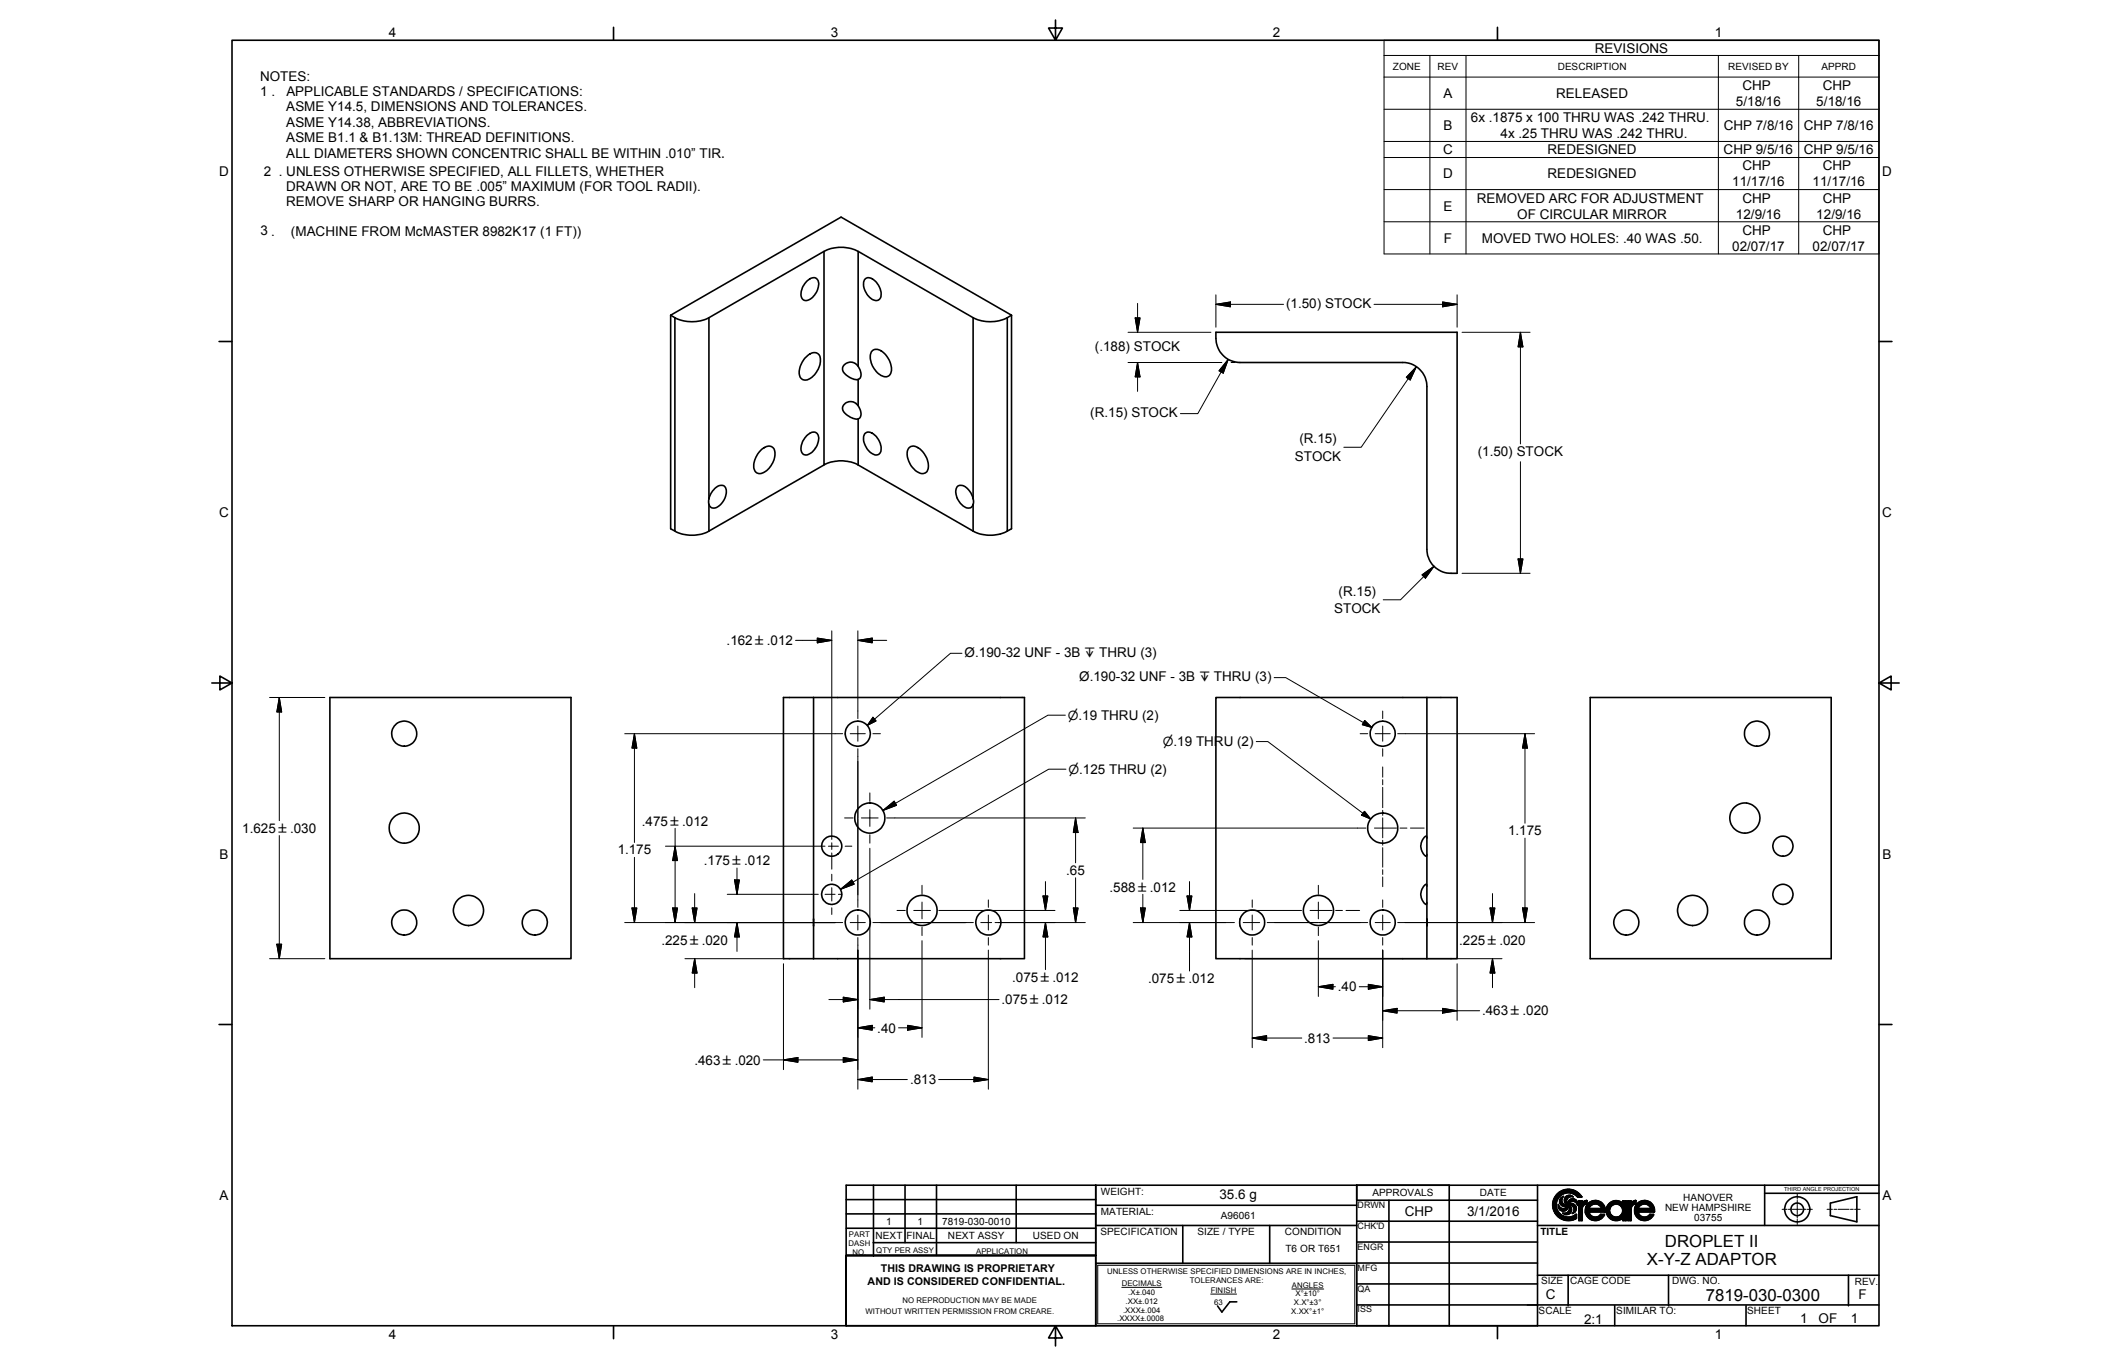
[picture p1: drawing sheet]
<svg xmlns="http://www.w3.org/2000/svg" width="432mm" height="279mm" viewBox="0 0 432 279" stroke-linecap="round" stroke-linejoin="round" font-family="sans-serif">
<g fill="none" stroke="#000" stroke-width=".33">
<path d="M47.5 8.2h336.8v263h-336.8zM125.5 5.6v2.6M215.9 4.1v4.1l-1.4-2.5h2.8l-1.4 2.5M306.3 5.6v2.6M165 57.6a1.5 1.5 0 0 1 2.2-.5 3.1 3.1 0 0 1-1 3.7 1.42 1.42 0 0 1-2.1 .3 3.2 3.2 0 0 1 .9-3.5zM168.6 51.4l-23.6 13.6M175.5 51.4l23.6 13.6M176.9 57.1a1.46 1.46 0 0 1 2.2 .5 3.3 3.3 0 0 1 .9 3.5 1.5 1.5 0 0 1-2.3-.5 3 3 0 0 1-.8-3.5zM44.8 69.8h2.7M137.2 64.5l.8 .5M137.2 64.5v43.7l.8 .4M145 65a7.8 7.8 0 0 1-7 0v43.6a7.6 7.6 0 0 0 7 0"/>
<path d="M145 65v37M164.7 73.2a2.22 2.22 0 0 1 2.5-.9 2.49 2.49 0 0 1 .2 3.2 3.1 3.1 0 0 1-3.1 2.2 2.06 2.06 0 0 1-.6-2.7zM172.6 74.7a1.94 1.94 0 0 1 3.3 .9 1.29 1.29 0 0 1-.6 2.1 3.6 3.6 0 0 1-3-2.1l.1-.5zM175.5 74.9v-23.5a7.8 7.8 0 0 0-6.9 0v43.7a7.6 7.6 0 0 1 6.9 0M175.5 77.6v5.4M178.5 71.7a2.02 2.02 0 0 1 2.6 .8 4 4 0 0 1 1 4 1.35 1.35 0 0 1-2.2 .1 4.3 4.3 0 0 1-1.7-4.6zM199.1 65a7.8 7.8 0 0 0 6.9 0M199.1 65v37M206 65v43.6a7.6 7.6 0 0 1-6.9 0M206.9 64.5l-34.9-20.1-34.8 20.1M206.9 64.5l-.9 .5M206.9 64.5v43.7l-.9 .4"/>
<path d="M248.7 68h49.3v49.3a5.5 5.5 0 0 1-5-1.8 5.5 5.5 0 0 1-1.1-3.1v-33.3a4.9 4.9 0 0 0-5-5h-33.3a5 5 0 0 1-4.9-4.9zM384.3 69.8h2.7M155.9 91.9a1.68 1.68 0 0 1 2.3-.2 4 4 0 0 1-1.8 4.9 1.38 1.38 0 0 1-1.7 0 1.38 1.38 0 0 1-.5-1.6 5.2 5.2 0 0 1 1.7-3.1zM165 89.1a1.49 1.49 0 0 1 2.2-.4 3.2 3.2 0 0 1-1 3.7 1.38 1.38 0 0 1-2.1 .3 3.2 3.2 0 0 1 .9-3.6zM168.6 95.1l-23.6 13.5M172.6 82.8a1.91 1.91 0 0 1 2-.6 1.91 1.91 0 0 1 1.3 1.5 1.28 1.28 0 0 1-.6 2 3.6 3.6 0 0 1-3-2l.1-.5zM175.5 85.7v9.4M175.5 95.1l23.6 13.5M176.9 88.7a1.49 1.49 0 0 1 2.2 .4 3.3 3.3 0 0 1 .9 3.6 1.24 1.24 0 0 1-1.9-.1 3.3 3.3 0 0 1-1.2-3.9zM185.9 91.7a1.73 1.73 0 0 1 2.5 .4 3.9 3.9 0 0 1 1.2 4.4 1.72 1.72 0 0 1-2.6-.5 4.1 4.1 0 0 1-1.2-4.2zM145 102v1.2M145 102a3.6 3.6 0 0 1 2.5-2.7 1.28 1.28 0 0 1 1 1.9 3.4 3.4 0 0 1-2.5 2.7l-.5-.1-.5-.6"/>
<path d="M145 103.2v5.4M199.1 102v1.2M199.1 103.2v5.4M199.1 102a3.4 3.4 0 0 0-2.5-2.7 1.29 1.29 0 0 0-1 1.9 3.4 3.4 0 0 0 2.5 2.7l.5-.1 .5-.6M43.3 139.7h4.2l-2.5-1.4v2.8l2.5-1.4M384.3 139.7l2.5 1.4v-2.8l-2.5 1.4h4.2M67.5 142.7h49.3v53.4h-49.3zM166.4 142.7h-6.1v53.4h6.1M166.4 142.7v45.3M166.4 142.7h43.1l.1 53.4h-43.2M291.9 142.7h6.1v53.4h-6.1M291.9 142.7h-43.2v53.4h43.2"/>
<path d="M291.9 142.7v45.3M325.3 142.7h49.3v53.4h-49.3zM291.9 171.4a.28 .28 0 0 0-.2-.4 .28 .28 0 0 0-.3 .2 2.51 2.51 0 0 0 .4 3.9l.1-.4M166.4 188v1.4M166.4 189.4v6.7M291.9 181.3a.28 .28 0 0 0-.2-.4 .28 .28 0 0 0-.3 .2 2.53 2.53 0 0 0 .3 3.9l.2-.4M291.9 188v1.4zM291.9 189.4v6.7M44.8 209.5h2.7M384.3 209.5h2.7M173.1 256.8v14.4v-14.4M173.1 248.3h51"/>
<path d="M173.1 251.2h51M173.1 256.8h51h-51M173.1 245.4h51M173.1 256.8h51M178.6 254.2h45.5M178.7 242.4v14.6M185.1 242.4v11.8M191.6 242.4v14.4M207.9 242.4v11.8M224.1 242.4v28.8h-51M224.1 250.7h53.4M224.1 246.5h53.4"/>
<path d="M224.1 258.4h53.4M241.9 250.7v7.7M259.7 250.7v7.7M277.5 242.4v28.8h37v-28.8M277.5 245.5h37M277.5 258.3h37M277.5 254h37M277.5 249.8h37M284.1 245.5v25.7M296.4 242.4v28.8M314.5 250.7h69.8M318.4 244.3a3.1 3.1 0 0 1 5.1 .6h-.8a2.51 2.51 0 0 0-3.5-.3 2.51 2.51 0 0 0-.3 3.5 2.51 2.51 0 0 0 3.6 .3v.8a3.2 3.2 0 0 1-4.2-.7 3.2 3.2 0 0 1 .1-4.2z"/>
<path d="M320.8 246.6h.1M320.9 246.5a1.05 1.05 0 0 1 .4 1.5 1.05 1.05 0 0 1-1.6 .1 .98 .98 0 0 0 1.1-.3 .98 .98 0 0 0 0-1.2M320.9 246.5h.1M320.9 246.5a.97 .97 0 0 1 1 .6 .97 .97 0 0 1-.3 1.1 1.03 1.03 0 0 0 .8-1.4 1.03 1.03 0 0 0-1.6-.5 .98 .98 0 0 1 1-.6 .98 .98 0 0 1 .9 .8 1.04 1.04 0 0 0-.9-1.3 1.04 1.04 0 0 0-1.1 1.1 .95 .95 0 0 1-.1-1.2 .95 .95 0 0 1 1.2-.3 1.05 1.05 0 0 0-1.6 .1 1.05 1.05 0 0 0 .3 1.6 .99 .99 0 0 1-1-.6 .99 .99 0 0 1 .3-1.2 1.05 1.05 0 0 0-.7 1.4 1.05 1.05 0 0 0 1.5 .5 .98 .98 0 0 1-1 .6 .98 .98 0 0 1-.9-.8 1.04 1.04 0 0 0 .9 1.3 1.04 1.04 0 0 0 1.2-1.1M323.6 247.1v2.5l-.6 .1-.1-4 .7-.1 .1 .3 .9-.4v.7a1.01 1.01 0 0 0-1 1.1M324.8 246.2a2.01 2.01 0 0 1 2.4-.5 2.01 2.01 0 0 1 1.1 2.2h-3.2a1.04 1.04 0 0 0 1.2 1 1.4 1.4 0 0 0 1.1-.5h.7a2.02 2.02 0 0 1-3 .9 2.02 2.02 0 0 1-.3-3.1zM325.3 246.7a1.3 1.3 0 0 1 1.2-.4 1.3 1.3 0 0 1 1.1 .9h-2.5zM332.6 249.6h.1M332.6 249.6v.1M332.6 249.6v-3.9l-.6-.1-.1 .4a2.08 2.08 0 0 0-3.3 1 2.08 2.08 0 0 0 2.2 2.7l1.1-.5 .1 .5 .6-.1M333.7 247.1v2.5l-.7 .1v-4l.6-.1 .1 .4 .9-.5v.7a1.04 1.04 0 0 0-.9 1.1M334.9 246.2a2.01 2.01 0 0 1 2.4-.5 2.01 2.01 0 0 1 1 2.2h-3.1a1.04 1.04 0 0 0 1.1 1l.7-.1 .5-.4h.7a2.02 2.02 0 0 1-3 .9 2.02 2.02 0 0 1-.3-3.1z"/>
<path d="M335.3 246.7a1.3 1.3 0 0 1 1.3-.4 1.3 1.3 0 0 1 1 .9h-2.4zM361 244.1h23.3M361 242.4v8.3M374.4 246.1l5.4-1.3v5.1l-5.4-1.3zM384.3 242.4h-211.2v14.4M125.5 271.2v2.6M215.9 271.2l1.4 2.5h-2.8l1.4-2.5v4.1M253 266.3h-1.4l-1.7 2.1-.9-1.3M277.5 266.9h106.8M277.5 262.6h37M306.3 271.2v2.6M314.5 260.8h69.8"/>
<path d="M320.8 260.8v6.3M330.3 267.1v4.1M341.3 260.8v6.3M357.1 267.1v4.1M378.1 260.8v6.3"/>
<circle cx="82.7" cy="150.1" r="2.56"/>
<circle cx="175.5" cy="150.1" r="2.57"/>
<circle cx="282.8" cy="150" r="2.56"/>
<circle cx="359.4" cy="150.1" r="2.56"/>
<circle cx="82.7" cy="169.4" r="3.1"/>
<circle cx="170.1" cy="173.1" r="2.06"/>
<circle cx="177.9" cy="167.3" r="3.1"/>
<circle cx="282.8" cy="169.4" r="3.1"/>
<circle cx="356.9" cy="167.3" r="3.1"/>
<circle cx="364.7" cy="173.1" r="2.06"/>
<circle cx="82.7" cy="188.7" r="2.57"/>
<circle cx="95.8" cy="186.2" r="3.1"/>
<circle cx="109.4" cy="188.7" r="2.57"/>
<circle cx="170.1" cy="182.9" r="2.06"/>
<circle cx="175.5" cy="188.7" r="2.56"/>
<circle cx="188.6" cy="186.2" r="3.1"/>
<circle cx="202.2" cy="188.7" r="2.55"/>
<circle cx="256.1" cy="188.7" r="2.57"/>
<circle cx="269.7" cy="186.2" r="3.1"/>
<circle cx="282.8" cy="188.7" r="2.55"/>
<circle cx="332.7" cy="188.7" r="2.56"/>
<circle cx="346.2" cy="186.2" r="3.1"/>
<circle cx="359.4" cy="188.7" r="2.57"/>
<circle cx="364.7" cy="182.9" r="2.06"/>
<circle cx="330.6" cy="247.6" r="1.34"/>
<circle cx="367.6" cy="247.4" r="2.56"/>
<circle cx="367.6" cy="247.3" r="1.28"/>
</g>
<g fill="#000" stroke="#000" stroke-width=".2">
<path d="M232.2 65h1l-.5 3zM232.7 74.1l.5 3h-1zM251.2 73.5l-1 2.8-.9-.5zM248.7 62.3l3-.5v1zM289.7 75l-1.2 2.7-.8-.5zM295.1 61.8l2.9 .5-2.9 .5zM311 68l.5 3h-1zM290.9 117.6l2.4-1.8-1.7 2.5zM310.5 114.3h1l-.5 3zM167.2 130.5l2.9 .5-2.9 .5zM175.5 131l2.9-.5v1zM57.1 142.7l.5 2.9h-1z"/>
<path d="M129.8 150.1l.5 2.9h-1zM178.6 146.7l.6 .8-1.8 .9zM279.1 147.4l1.5 1.4-1.9-.6zM311.9 150.1l.5 2.9h-1zM138.1 173.1l.5 2.9h-1zM150.2 180h1l-.5 2.9zM180.6 165.8l2.3-1.9 .5 .8zM220 167.3l.5 3h-1zM233.8 169.4l.5 2.9h-1zM279.1 165.9l1.3 1.6-1.9-.8zM56.6 193.1h1l-.5 3zM129.3 185.7h1l-.5 3z"/>
<path d="M137.6 185.7h1l-.5 3zM141.6 185.7h1l-.5 3zM142.1 196.1l.5 2.9h-1zM150.7 188.7l.5 2.9h-1zM171.9 181.9l2.3-1.9 .5 .8zM213.3 183.3h1l-.5 2.9zM213.8 188.7l.5 2.9h-1zM219.5 185.7h1l-.5 3zM233.3 185.7h1l-.5 3zM242.8 183.3h1l-.5 2.9zM243.3 188.7l.5 2.9h-1zM304.8 185.7h1l-.5 3z"/>
<path d="M305.3 196.1l.5 2.9h-1zM311.4 185.7h1l-.5 3zM160.3 216.8l2.9-.5v1zM172.5 216.3l3 .5-3 .5zM172.5 204l3 .4-3 .5zM175.5 210.2l2.9-.5v1zM177.9 204.4l3-.4v.9zM185.7 209.7l2.9 .5-2.9 .5zM256.1 212.3l3-.5v1zM269.7 201.8l2.9-.5v1zM279.9 201.3l2.9 .5-2.9 .5zM279.9 211.8l2.9 .5-2.9 .5z"/>
<path d="M282.8 206.7l3-.5v1zM295.1 206.2l2.9 .5-2.9 .5zM175.5 220.8l2.9-.5v1zM199.2 220.3l3 .5-3 .5zM317.6 246.2l.7 .3h-.7zM317.6 246.2h.7v.3zM317.6 245.9l.7 .3h-.7zM317.6 246.9l.7-.4v.3zM317.6 246.5h.7l-.7 .4zM317.6 245.9l.8 .1-.1 .2zM317.7 245.5l.7 .5-.8-.1zM317.7 247.2l.6-.4 .1 .3z"/>
<path d="M317.6 246.9l.7-.1-.6 .4zM317.7 245.5l.7 .2v.3zM317.9 245.2l.5 .5-.7-.2zM317.8 247.5l.6-.4 .1 .3zM317.7 247.2l.7-.1-.6 .4zM317.9 245.2l.7 .2-.2 .3zM318 244.9l.6 .5-.7-.2zM317.9 247.8l.6-.4 .1 .2zM317.8 247.5l.7-.1-.6 .4zM318 244.9l.7 .2-.1 .3zM318.2 244.6l.5 .5-.7-.2zM318.1 248.1l.5-.5 .2 .3z"/>
<path d="M317.9 247.8l.7-.2-.5 .5zM318.2 244.6l.7 .3-.2 .2zM318.4 244.4l.5 .5-.7-.3zM318.2 248.4l.6-.5 .1 .2zM318.1 248.1l.7-.2-.6 .5zM318.4 244.4l.7 .3-.2 .2zM318.6 244.1l.5 .6-.7-.3zM318.9 248.1l.3 .2-.7 .3zM318.2 248.4l.7-.3-.4 .5zM318.6 244.1l.3-.2 .2 .8zM318.5 248.6l.7-.3-.5 .6zM318.9 246.7l.1 .1h-.3z"/>
<path d="M318.7 246.7h.2l-.2 .1zM318.8 246.5l.1 .2h-.2zM318.7 246.5v.2zM318.7 246.4l.1 .1zM318.8 247l.2-.2 .1 .1zM318.7 246.8h.3l-.2 .2zM318.8 247l.3-.1-.3 .2zM318.9 243.9l.4 .6-.2 .2zM318.9 243.9l.2-.2 .2 .8zM319.1 246.9l.1 .1-.3 .2zM318.8 247.1l.3-.2-.2 .3zM319.2 248.3l.2 .2-.4 .6z"/>
<path d="M319.2 248.3l-.2 .8-.3-.2zM319.2 247l.1 .1-.3 .3zM318.9 247.2l.3-.2-.2 .4zM319.1 245.4l.3 .2h-.4zM319.1 245.3l.3 .1h-.3zM319 247.4l.3-.3-.2 .4zM319.1 243.7l.4 .6-.2 .2zM319.1 243.7l.3-.1 .1 .7zM319.1 245.3h.4l-.1 .1zM319.2 245.2l.3 .1h-.4zM319.3 247.1l.1 .1-.2 .3zM319.3 247.1l-.1 .4z"/>
<path d="M319.3 245l.2 .3-.3-.1zM319.4 248.5l.2 .1-.3 .7zM319.4 248.5l-.1 .8-.3-.2zM319.3 245l.2 .1v.2zM319.3 245l.1-.1 .1 .2zM319.4 247.2h.2l-.2 .4zM319.4 247.2v.4l-.2-.1zM319.4 244.9l.2 .1-.1 .1zM319.4 244.9l.2 .1zM319.4 243.6l.4 .6-.3 .1zM319.4 243.6l.3-.2 .1 .8zM319 245.6h.4l-.4 .1z"/>
<path d="M319 245.7l.4-.1v.1zM319 245.7h.4l-.4 .2zM319 245.9l.4-.2 .1 .2zM319.1 245.4h.3v.2zM319.6 247.2l-.1 .5-.1-.1zM319 245.9h.5l-.5 .1zM319 246l.5-.1-.4 .2zM319.1 246.1l.4-.2 .1 .1zM319.5 244.9l.2-.1-.1 .2zM319.5 244.9l.2-.1zM319.6 248.6l.3 .2-.3 .6zM319.6 248.6v.8l-.3-.1z"/>
<path d="M319.1 246.1l.5-.1-.4 .3zM319.2 246.3l.4-.3-.3 .4zM319.6 246l.1 .1-.4 .3zM319.6 247.2h.1l-.1 .5zM319.6 247.2v.5h-.1zM319.3 246.4l.4-.3-.3 .4zM319.7 246.1l.1 .1-.4 .3zM319.7 244.8l.1-.1zM319.7 243.4l.4 .7-.3 .1zM319.7 243.4l.4-.1v.8zM319.4 246.5l.4-.3-.3 .4zM319.8 246.2l-.2 .5-.1-.1z"/>
<path d="M319.8 246.2l.1 .1-.3 .4zM319.7 248.1l.1 .1zM319.7 247.2l.1 .5h-.2zM319.9 248.8l.3 .1-.3 .6zM319.9 248.8v.7l-.3-.1zM319.9 246.3l-.1 .4h-.2zM319.9 246.3l.1 .1-.2 .3zM319.8 248.2h.2l-.1 .1zM319.8 248.2l.1 .1zM319.7 247.2h.2v.5zM319.7 247.2l.2 .5h-.1zM320 246.4l-.1 .3h-.1z"/>
<path d="M320 246.4h.1l-.2 .3zM320 245.6l.4-.1v.1zM320 245.4l.4 .1-.4 .1zM320 245.3l.4 .2-.4-.1zM320 245.7l.4-.1v.2zM320 245.6h.4l-.4 .1zM320 245.3l.5 .1-.1 .1zM320 245.2l.5 .2-.5-.1zM320 245.2h.5v.2zM320.1 245l.4 .2h-.5zM320.1 243.3l.2 .7-.2 .1zM320.1 243.3h.3l-.1 .7z"/>
<path d="M320 248.2h.1v.2zM320 248.2l.1 .2-.2-.1zM319.9 247.2h.1l.1 .4zM319.9 247.2l.2 .4-.2 .1zM320.1 245.9l.3-.1v.1zM320 245.7l.4 .1-.3 .1zM320.1 246.4l-.1 .4-.1-.1zM320.1 246.4l.1 .3-.2 .1zM320.1 246.4l.2 .1-.1 .2zM320.1 245.9h.3l-.3 .1zM320.2 244.9l.3 .3-.4-.2zM320.2 248.9h.2l-.2 .7z"/>
<path d="M320.2 248.9v.7l-.3-.1zM320.2 244.9l.4 .2-.1 .1zM320.3 244.8l.3 .3-.4-.2zM320.1 248.2l.2-.1-.1 .3zM320.1 248.2l.1 .2h-.1zM320 247.2l.2 .4-.1 .1zM320.4 245.9l.1 .2h-.3zM320.1 246l.3-.1-.2 .2zM320.3 246.5v.2h-.1zM320.3 246.5h.1l-.1 .2zM320.3 244.8l.1-.1 .2 .4zM320.3 246.3l.2-.2v.1z"/>
<path d="M320.2 246.1h.3l-.2 .2zM320.3 248.1v.3h-.1zM320 247.2l.2-.1 .1 .4zM320 247.2l.3 .3-.1 .1zM320.4 243.3l.2 .7h-.3zM320.4 243.3l.3-.1-.1 .8zM320.4 246.5l.1 .2h-.2zM320.4 246.5h.1v.2zM320.4 244.7l.3 .3-.1 .1zM320.4 244.7l.1-.1 .2 .4zM320.5 246.2l.1 .1-.2 .1zM320.3 246.3l.2-.1-.1 .2z"/>
<path d="M320.2 247.1l.1-.1 .1 .4zM320.2 247.1l.2 .3-.1 .1zM320.3 248.1h.2v.3zM320.3 248.1l.2 .3h-.2zM320.4 248.9h.4l-.3 .8zM320.4 248.9l.1 .8-.3-.1zM320.5 244.6l.3 .3-.1 .1zM320.5 244.6h.2l.1 .3zM320.5 246.5v.2zM320.5 246.5h.4l-.3 .1zM320.5 246.5h.4zM320.5 246.4l.3-.1z"/>
<path d="M320.6 246.3h.2l-.3 .1zM320.4 246.4l.2-.1zM320.5 246.4l.4 .1zM320.6 246.6l.2 .2-.2-.1zM320.3 247h.1l.2 .3zM320.3 247l.3 .3-.2 .1zM320.6 246.6l.3-.1zM320.6 246.6l.2 .2zM320.6 246.6h.2zM320.5 248.1l.1-.1 .1 .4zM320.5 248.1l.2 .3h-.2zM320.4 247l.3 .2-.1 .1z"/>
<path d="M320.7 244.6l.1-.1v.4zM320.7 246.3h.1zM320.7 246l.2 .2-.2-.1zM320.5 246.9l.2 .2-.3-.1zM320.4 247l.3 .1v.1zM320.7 246h.3l-.1 .2zM320.7 245.9l.3 .1h-.3zM320.7 243.2l.2 .8h-.3zM320.7 243.2h.4l-.2 .8zM320.7 245.9l.3 .1zM320.8 245.7l.2 .3-.3-.1zM320.6 246.7l.2 .2h-.3z"/>
<path d="M320.5 246.9h.3l-.1 .2zM320.6 248l.2 .4h-.1zM320.6 246.7l.2 .1v.1zM320.8 244.5l.2 .3-.2 .1zM320.8 244.5h.2v.3zM320.7 246.1l.1 .2zM320.9 245.6l.1 .4-.2-.3zM320.6 246.3h.2zM320.8 248.9h.2l-.2 .8zM320.8 248.9v.8h-.3zM320.7 246.1l.2 .1-.1 .1zM320.9 245.6l.3 .3-.2 .1z"/>
<path d="M321 245.5l.2 .4-.3-.3zM320.9 246.5l.1 .1h-.2zM320.8 246.3h.2l-.1 .2zM320.5 246.4l.3-.1 .1 .2zM320.7 247.9l.2 .4-.3-.3zM320.6 248l.3 .3-.1 .1zM321 244.5l.1 .3h-.1zM321 244.5h.1v.3zM321 246.3l.1-.1-.1 .2zM321 245.5l.3 .3-.1 .1zM321 245.5l.1-.1 .2 .4zM320.8 246.6h.2l-.1 .1z"/>
<path d="M321 246.6l.1 .1h-.2zM321 246.3v.1l-.1 .1zM321.1 243.2l.1 .8h-.3zM321.1 243.2l.3 .1-.2 .7zM320.8 247.8l.3 .4-.4-.3zM320.7 247.9l.4 .3-.2 .1zM321.1 244.5h.1l-.1 .3zM321.1 246.2l.1 .3-.2-.1zM321.1 246.2h.2l-.1 .3zM321.1 245.4l.3 .3-.1 .1zM321.1 245.4l.1-.1 .2 .4zM320.9 246.7h.2l-.1 .2z"/>
<path d="M321.1 246.7l.1 .1-.2 .1zM320.8 247.8l.4 .3-.1 .1zM321 248.9h.3l-.1 .7zM321 248.9l.2 .7-.4 .1zM321 246.9l.2-.1-.2 .2zM321.2 246.8l.1 .1-.3 .1zM321.2 244.5l.1 .3h-.2zM321.2 244.5l.2 .1-.1 .2zM321.2 245.3h.2v.4zM320.9 247.7l.4 .3-.5-.2zM320.8 247.8l.5 .2-.1 .1zM321.3 246.2v.3h-.1z"/>
<path d="M321.3 246.2l.1-.1-.1 .4zM321 247l.3-.1 .1 .1zM320.9 247.7l.4 .2v.1zM321.4 245.3l.2 .4h-.2zM321.4 245.3l.1-.1 .1 .5zM321.4 243.3l.1 .8-.3-.1zM321.4 243.3l.3 .1-.2 .7zM321 247h.4l-.4 .1zM321 247.1l.4-.1v.2zM321 247.5l.4 .3-.5-.1zM320.9 247.7l.5 .1-.1 .1zM321.4 246.1l.1 .1-.2 .3z"/>
<path d="M321.4 244.6l.1 .2h-.2zM321.4 244.6h.1v.2zM321 247.1l.4 .1-.4 .1zM321 247.3l.4-.1v.1zM321 247.3h.4l-.4 .1zM321 247.4l.4-.1 .1 .2zM321 247.4l.4 .2-.4-.1zM321 247.5l.4 .1v.2zM321 247.4l.5 .1-.1 .1zM321.3 248.9l.3-.1-.1 .8zM321.3 248.9l.2 .7h-.3zM321.5 245.2l.2 .5h-.1z"/>
<path d="M321.5 245.2h.2v.5zM321.5 246.2l-.1 .3h-.1zM321.5 246.2h.2l-.3 .3zM321.5 244.6l.1 .2h-.1zM321.5 244.6l.1 .2zM321.7 244.7l.1 .1zM321.7 245.2h.1l-.1 .5zM321.7 246.2l-.1 .4-.2-.1zM321.7 246.2l.1 .1-.2 .3zM321.7 243.4l.1 .8-.3-.1zM321.7 243.4l.3 .1-.2 .7zM321.6 248.2l.1-.1z"/>
<path d="M321.8 246.3l-.1 .4-.1-.1zM321.8 246.3h.2l-.3 .4zM321.8 245.2v.5h-.1zM321.8 245.2h.2l-.2 .5zM321.6 248.8l.3-.1-.1 .8zM321.6 248.8l.2 .7-.3 .1zM321.8 247.9l.1 .2h-.2zM321.7 248.1h.2zM322 246.3l.1 .1-.4 .3zM322 245.2l.1 .1-.3 .4zM322 243.5l.3 .1-.5 .6zM321.9 247.8l.1 .2-.2-.1z"/>
<path d="M321.8 247.9l.2 .1-.1 .1zM321.7 246.7l.4-.3-.3 .4zM322.1 246.4l.1 .1-.4 .3zM322.1 245.3l-.1 .4h-.2zM322.1 245.3l.1 .1-.2 .3zM322.1 248.6l.4-.2zM321.9 248.7l.3 .7-.4 .1zM322.2 249.4l.3-.2zM322 247.6l.2 .3-.3-.1zM321.9 247.8l.3 .1-.2 .1zM321.8 246.8l.4-.3-.3 .4zM322.2 246.5l.1 .2-.4 .2z"/>
<path d="M322.2 245.4l-.1 .4-.1-.1zM322.2 245.4h.1l-.2 .4zM322 247.6l.2 .2v.1zM321.9 246.9l.4-.2v.1zM321.8 244.2l.5-.6-.3 .7zM322.3 243.6l.3 .2-.6 .5zM322 247.5l.3 .1-.3 .1zM322 247.7l.3-.1-.1 .2zM322.3 248.4h.2zM321.9 246.9l.4-.1-.4 .3zM321.9 247.1l.4-.3 .1 .1zM322.3 245.4l.2 .1-.4 .3z"/>
<path d="M322 247.4l.4 .1h-.4zM322 247.5h.4l-.1 .1zM321.9 247.1l.5-.2v.2zM322 247.4h.4v.1zM321.9 247.1h.5l-.4 .1zM322 247.2l.4-.1v.1zM322 247.2h.4l-.4 .2zM322 247.4l.4-.2v.2zM322.1 245.8l.4-.3-.3 .4zM322.5 245.5v.2l-.3 .2zM322.1 248.6l.4-.2v.8zM321.9 248.7l.2-.1 .4 .6z"/>
<path d="M321.9 248.7l.6 .5-.3 .2zM322.2 245.9l.3-.2-.1 .3zM322.5 245.7l.1 .1-.2 .2zM322 244.3l.6-.5-.3 .7zM322.6 243.8l.3 .2-.6 .5zM322.4 246l.2-.2 .1 .1zM322.4 246l.3-.1-.2 .2zM322.5 246.1l.2-.2v.2zM322.5 246.1h.2l-.1 .2zM322.7 246.1v.2h-.1zM322.6 246.3h.1l-.1 .1zM322.7 246.3l-.1 .1z"/>
<path d="M322.6 246.4l.1 .1zM322.3 244.5l.6-.5-.4 .6zM322.9 244l.2 .2-.6 .4zM322.9 245.7l.7 .2zM323 245.6l.6 .3zM322.9 245.7l.7 1.6-.7 2.3zM322.9 245.7l.7 1.6zM322.9 245.7l.7 1.5zM322.9 249.6l.7 .1zM322.9 249.6h.7zM322.9 245.7l.8 1.2zM323 245.6h.6v.3z"/>
<path d="M322.5 244.6l.6-.4-.4 .7zM323.1 244.2l-.4 .7zM323.1 244.2l.2 .3-.6 .4zM322.7 244.9l.6-.4 .2 .4zM323.3 244.5l.2 .4zM323.5 244.8v.1zM323.6 245.6v.3zM323.6 245.6v.1zM323.6 247.3v2.3h-.7zM322.9 245.7l.8 1.2-.1 .1zM323.6 245.9l.1 .9zM322.9 245.7l.7 .2 .1 .9z"/>
<path d="M323.7 245.9l.1 .8zM323.6 245.9l.2 .8zM323.7 245.9l.2 .7zM323.7 245.9l.3 .6zM323.7 245.9l.3 .6-.1 .1zM323.8 245.8l.2-.1 .1 .7zM323.7 245.9l.1-.1 .3 .6zM323.7 245.9l.4 .5-.1 .1zM324 245.7h.1l.1 .7zM324 245.7l.2 .7h-.1zM324.1 245.7l.1-.1 .1 .7zM324.1 245.7l.1 .7z"/>
<path d="M324.3 247.2h.8l-.8 .3zM324.3 247.7l.7 .2h-.7zM324.3 247.7l.7 .2zM324.3 247.9h.7zM324.3 247.2l.8-.1zM324.4 247l.7 .1-.8 .1zM324.3 247.9h.7l-.7 .2zM324.4 247l.7 .1zM324.4 246.8l.7 .3-.7-.1zM324.2 245.6h.2v.7zM324.2 245.6l.2 .7h-.1zM324.4 246.8l.7 .1v.2z"/>
<path d="M324.5 246.6l.6 .3-.7-.1zM324.6 246.5l.5 .4-.6-.3zM324.4 245.6h.2zM324.6 246.2l-.1 .1zM324.4 245.6h.2v.6zM324.4 245.6l.2 .6-.2 .1zM324.4 246.3l.2-.1zM324.5 245.5l.1 .1zM324.6 246.5l.6 .3-.1 .1zM324.8 246.3l.4 .5-.6-.3zM324.8 246.3l.5 .4-.1 .1zM324.9 246.1l.4 .6-.5-.4z"/>
<path d="M324.9 246.1l.6 .4-.2 .2zM324.9 246.1l.2-.1 .4 .5zM324.3 248.1l.7-.2zM324.3 248.1l.7-.1-.6 .3zM324.4 248.3l.6-.3 .1 .1zM325.1 247.2l-.1 .7zM324.3 247.5l.8-.3-.1 .7zM324.3 247.5l.7 .4-.7-.2zM324.4 246.8l.7 .3zM325.1 246l.5 .5h-.1zM325.1 246l.1-.1 .4 .6zM325.1 247.2v.7z"/>
<path d="M324.3 247.5l.8-.3zM324.4 248.3l.7-.2-.6 .4zM324.5 248.5l.6-.4 .1 .2zM325.1 247.2h2.4l-2.4 .7zM324.5 248.5l.7-.2-.6 .4zM324.6 248.7l.6-.4 .1 .1zM325.2 245.9l.6 .5-.2 .1zM325.2 245.9l.3-.2 .3 .7zM324.6 248.7l.7-.3-.6 .5zM324.7 248.9l.6-.5 .1 .2zM324.7 248.9l.7-.3-.5 .4zM324.9 249l.5-.4-.4 .6z"/>
<path d="M325.4 248.6l.1 .1-.5 .5zM325.5 245.7h.1l.2 .7zM325.5 248.7l-.3 .6-.2-.1zM325.5 248.7l.2 .1-.5 .5zM325.6 245.7l.3 .6-.1 .1zM325.6 245.7l.3-.1v.7zM325.7 248.8l-.3 .6-.2-.1zM325.7 248.8l.1 .1-.4 .5zM325.8 248.9l-.2 .6-.2-.1zM325.8 248.9h.2l-.4 .6zM325.9 245.6l.2 .7h-.2zM325.9 245.6h.2v.7z"/>
<path d="M326 248.9l-.2 .7-.2-.1zM326 248.9v.7h-.2zM326 248.9h.2l-.2 .7zM326.1 245.6l.1 .7h-.1zM326.1 245.6l.2-.1-.1 .8zM326.2 248.9v.8l-.2-.1zM326.2 248.9h.1l-.1 .8zM326.3 245.5l.1 .8h-.2zM326.3 245.5h.2l-.1 .8zM326.3 248.9l.2 .8h-.3zM326.3 248.9h.2v.8zM326.5 245.5l.1 .8h-.2z"/>
<path d="M326.5 245.5l.2 .1-.1 .7zM326.5 248.9l.2 .7-.2 .1zM326.5 248.9h.2v.7zM326.7 248.9l.2 .7h-.2zM326.7 248.9l.4 .6-.2 .1zM326.7 248.9l.2-.1 .2 .7zM326.7 245.6h.2l-.3 .7zM326.9 248.8l.4 .6-.2 .1zM326.9 248.8h.1l.3 .6zM326.9 245.6l-.2 .7h-.1zM326.9 245.6l.3 .1-.5 .6zM327 248.8l.5 .5-.2 .1z"/>
<path d="M327 248.8l.2-.1 .3 .6zM327.2 245.7l-.3 .7-.2-.1zM327.2 245.7l.1 .1-.4 .6zM327.2 248.7l.5 .5-.2 .1zM327.2 248.7l.1-.2 .4 .7zM327.3 248.5l.5 .5-.1 .2zM327.3 248.5l.7 .3-.2 .2zM327.4 248.4l.6 .4-.7-.3zM327.3 245.8l-.3 .7-.1-.1zM327.3 245.8l.2 .1-.5 .6zM327.4 248.4l-.1 .1zM327.4 248.4l.7 .3-.1 .1z"/>
<path d="M327.4 248.4h.7v.3zM327.5 245.9l-.3 .6h-.2zM327.5 245.9l.2 .2-.5 .4zM327.2 246.5l.5-.4-.4 .6zM327.7 246.1l.1 .1-.5 .5zM327.3 246.7l.5-.5 .2 .2zM327.3 246.7l.7-.3-.6 .4zM327.4 246.8l.6-.4 .1 .2zM327.4 246.8l.7-.2-.6 .3zM327.5 246.9l.6-.3 .1 .2zM328.1 248.4v.3zM328.1 248.4l.1 .1z"/>
<path d="M327.5 246.9l.7-.1-.6 .3zM327.6 247.1l.6-.3 .1 .2zM327.6 247.1l.7-.1zM327.6 247.1l.7-.1v.2zM327.5 247.2l.8 .7zM325.1 247.9l2.4-.7 .8 .7zM328.4 247.8l-.1 .1zM328.4 247.6l-.1 .3zM327.6 247.1l.7 .1zM327.6 247.2h.7l.1 .2zM327.6 247.2l.8 .2zM327.6 247.2l.8 .2v.2z"/>
<path d="M327.6 247.2l.8 .4zM327.6 247.2l.8 .4-.1 .3zM328.5 247.8l.7-.2 .1 .2zM328.5 247.6h.7l-.7 .2zM328.5 247.4l.7 .2h-.7zM328.5 247.4h.8l-.1 .2zM328.6 247.2l.7 .2h-.8zM328.6 248.1l.7-.3v.2zM328.5 247.8h.8l-.7 .3zM328.6 247.2l.7 .1v.1zM328.7 247l.6 .3-.7-.1zM328.7 248.3l.6-.3v.1z"/>
<path d="M328.6 248.1l.7-.1-.6 .3zM328.7 247l.6 .1v.2zM328.7 246.8l.6 .3-.6-.1zM328.7 248.5l.6-.4 .1 .2zM328.7 248.3l.6-.2-.6 .4zM328.7 246.8l.7 .1-.1 .2zM328.8 246.6l.6 .3-.7-.1zM328.8 248.6l.6-.3 .1 .1zM328.7 248.5l.7-.2-.6 .3zM328.8 246.6l.7 .2-.1 .1zM328.9 246.4l.6 .4-.7-.2zM328.8 248.6l.7-.2-.6 .4z"/>
<path d="M329.1 246.3l.4 .5-.6-.4zM329.5 248.4l.1 .2-.5 .4zM328.9 248.8l.6-.4-.4 .6zM329.1 246.3l.5 .4-.1 .1zM329.2 246.1l.4 .6-.5-.4zM329.6 248.6l.2 .1-.6 .5zM329.1 249l.5-.4-.4 .6zM329.2 246.1l.6 .4-.2 .2zM329.2 246.1l.2-.1 .4 .5zM329.8 248.7l.1 .1-.5 .5zM329.2 249.2l.6-.5-.4 .6zM329.4 246l.5 .5h-.1z"/>
<path d="M329.4 246l.2-.1 .3 .6zM329.9 248.8l.2 .1-.5 .5zM329.4 249.3l.5-.5-.3 .6zM329.6 245.9l.5 .5-.2 .1zM329.6 245.9l.2-.2 .3 .7zM330.1 248.9l-.3 .6-.2-.1zM329.8 245.7h.2l.1 .7zM330.1 248.9h.1l-.2 .7zM330.1 248.9l-.1 .7-.2-.1zM330 245.7l.2 .6-.1 .1zM330 245.7l.2-.1v.7zM330.2 248.9h.2l-.2 .7z"/>
<path d="M330.2 248.9v.7h-.2zM330.2 245.6l.2 .7h-.2zM330.2 245.6h.2v.7zM330.4 248.9l.2 .1-.2 .7zM330.4 248.9v.8l-.2-.1zM330.4 245.6l.2 .7h-.2zM330.4 245.6h.2v.7zM330.6 249l.2-.1-.2 .8zM330.6 249v.7h-.2zM330.6 245.6l.2 .7h-.2zM330.6 245.6h.2v.7zM330.8 248.9v.8h-.2z"/>
<path d="M330.8 245.6h.2l-.2 .7zM330.8 248.9h.1l.1 .7zM330.8 248.9l.2 .7-.2 .1zM331 245.6l-.1 .7h-.1zM331 245.6l.3 .1-.4 .6zM330.9 248.9h.2l.2 .7zM330.9 248.9l.4 .7h-.3zM331.3 245.7l-.2 .7-.2-.1zM331.3 245.7l.1 .1-.3 .6zM331.5 248.6l.4 .6-.5-.5zM331.1 248.9l.2-.1 .1 .7zM331.1 248.9l.3 .6-.1 .1z"/>
<path d="M331.4 245.8l-.1 .7-.2-.1zM331.4 245.8l.2 .1-.3 .6zM331.6 248.4l.3 .8-.4-.6zM331.5 248.6l.4 .6zM331.7 248.3l.2 1-.3-.9zM331.6 248.4l.3 .8zM331.6 248.4l.3 .9zM331.3 248.8l.3 .5-.2 .2zM331.6 245.9l.2 .1-.5 .5zM331.9 246l.7-.3-.9 1.2zM331.9 246l-.2 .9zM331.7 248.3l.2 1z"/>
<path d="M331.7 248.3l.9 1.3-.7-.3zM332.6 245.7l-.8 1.4-.1-.2zM331.3 248.8l.1-.1 .4 .6zM331.3 248.8l.5 .5h-.2zM331.3 246.5l.5-.5-.4 .5zM331.8 246l-.4 .5zM331.4 248.7l.4 .6zM331.9 246l-.4 .7-.1-.2zM331.9 246l-.4 .7zM332.6 245.7l-.7 1.6-.1-.2zM331.9 246l-.3 .8-.1-.1zM331.9 246l-.3 .8z"/>
<path d="M331.9 246l-.2 .9-.1-.1zM331.9 247.6l.7 2zM332.6 245.7v3.9l-.7-2zM332.6 245.7l-.7 1.9zM332.6 245.7l-.7 1.7v-.1zM331.9 247.8l.7 1.8-.7-1.6zM332 245.6l-.1 .1zM331.9 246l.7-.3zM331.9 249.3l.7 .3zM332 245.6l-.1 .4zM332 245.6h.6l-.7 .4zM331.9 249.3l.1 .4z"/>
<path d="M331.9 249.6l.1 .1zM332.6 245.6v.1zM331.9 249.3l.7 .4h-.6zM331.9 248l.7 1.6-.8-1.5zM331.8 248.1l.8 1.5-.9-1.3zM332.6 249.6v.1zM333 245.7l.7 1.3zM333 245.7l.8 1.1-.1 .1zM333 245.7l.7 .2zM333 245.6l.6 .3-.6-.2zM333 249.6v.1zM333 249.6l.6 .1z"/>
<path d="M333 245.6l.6 .3zM333 245.6h.6v.3zM333.6 245.6v.3zM333 245.7l.7 1.6zM333 245.7l.7 1.6-.7 2.3zM333.7 247.3v2.3h-.7zM333 249.6h.7zM333 245.7l.7 1.5zM333.7 246l.1 .7zM333.7 246l.2 .6zM333.7 246l.3 .5-.1 .1zM333.7 246l.3 .5z"/>
<path d="M333.7 246l.4 .4-.1 .1zM333.8 245.9l.3 .5-.4-.4zM333.7 245.9l.1 .9zM333 245.7l.7 .2 .1 .9zM333.7 246l.1 .8zM333.8 245.9l.2-.2 .1 .7zM334 245.7l.1 .7zM334 245.7h.1l.1 .7zM334.1 245.7l.2 .6-.1 .1zM334.1 245.7l.1-.1 .1 .7zM334.2 245.6l.2 .7h-.1zM334.2 245.6h.2v.7z"/>
<path d="M334.4 247.2h.7l-.8 .3zM334.3 247.7l.8 .2h-.8zM334.3 247.7l.8 .2zM334.3 247.9h.8zM334.4 247.2l.7-.1zM334.4 247l.7 .1-.7 .1zM334.4 245.6l.2 .6-.2 .1zM334.4 245.6h.2v.6zM334.3 247.9h.8l-.7 .2zM334.4 247l.7 .1zM334.5 246.8l.6 .3-.7-.1zM334.4 246.3l.2-.1z"/>
<path d="M334.5 246.8l.7 .1-.1 .2zM334.6 246.6l.6 .3-.7-.1zM334.4 245.6h.2zM334.7 246.5l.5 .4-.6-.3zM334.6 245.5v.1zM334.5 246.3l.1-.1zM334.6 246.2v.1zM334.5 245.5l.1 .1zM334.7 246.5l.6 .3-.1 .1zM334.8 246.3l.5 .5-.6-.3zM334.8 246.3l.6 .4-.1 .1zM335 246.1l.4 .6-.6-.4z"/>
<path d="M335 246.1l.5 .4-.1 .2zM335 246.1l.1-.1 .4 .5zM334.4 248.1l.7-.2zM334.4 248.1l.7-.1-.6 .3zM334.5 248.3l.6-.3v.1zM335.1 247.2v.7zM334.3 247.5l.8-.3v.7zM334.3 247.5l.8 .4-.8-.2zM334.5 246.8l.6 .3zM335.1 246l.6 .5h-.2zM335.1 246l.2-.1 .4 .6zM335.2 247.2l-.1 .7z"/>
<path d="M334.3 247.5l.8-.3zM334.5 248.3l.6-.2-.6 .4zM334.5 248.5l.6-.4 .1 .2zM335.2 247.2h2.4l-2.4 .7zM335.2 247.2v.7zM334.5 248.5l.7-.2-.6 .4zM334.6 248.7l.6-.4 .1 .1zM335.3 245.9l.5 .5-.1 .1zM335.3 245.9l.2-.2 .3 .7zM334.6 248.7l.7-.3-.5 .5zM334.8 248.9l.5-.5 .1 .2zM334.8 248.9l.6-.3-.5 .4z"/>
<path d="M334.9 249l.5-.4-.3 .6zM335.4 248.6l.2 .1-.5 .5zM335.5 245.7l.5 .6-.2 .1zM335.5 245.7h.2l.3 .6zM335.6 248.7l-.3 .6-.2-.1zM335.6 248.7l.1 .1-.4 .5zM335.7 245.7l.2-.1 .1 .7zM335.7 248.8l-.3 .6-.1-.1zM335.7 248.8l.2 .1-.5 .5zM335.9 248.9l-.2 .6-.3-.1zM335.9 248.9h.1l-.3 .6zM335.9 245.6l.2 .7h-.1z"/>
<path d="M335.9 245.6h.2v.7zM336 248.9l-.1 .7-.2-.1zM336 248.9l.1 .7h-.2zM336 248.9h.2l-.1 .7zM336.1 245.6l.2 .7h-.2zM336.1 245.6l.2-.1v.8zM336.2 248.9l.1 .8-.2-.1zM336.2 248.9h.2l-.1 .8zM336.3 245.5l.2 .8h-.2zM336.3 245.5h.3l-.1 .8zM336.4 248.9l.1 .8h-.2zM336.4 248.9h.2l-.1 .8z"/>
<path d="M336.6 245.5v.8h-.1zM336.6 245.5l.2 .1-.2 .7zM336.6 248.9l.1 .7-.2 .1zM336.6 248.9h.2l-.1 .7zM336.8 248.9l.2 .7h-.3zM336.8 248.9l.4 .6-.2 .1zM336.8 248.9l.1-.1 .3 .7zM336.8 245.6h.2l-.4 .7zM336.9 248.8l.4 .6-.1 .1zM336.9 248.8h.2l.2 .6zM337 245.6l-.2 .7h-.2zM337 245.6l.2 .1-.4 .6z"/>
<path d="M337.1 248.8l.4 .5-.2 .1zM337.1 248.8l.1-.1 .3 .6zM337.2 245.7l-.2 .7-.2-.1zM337.2 245.7l.2 .1-.4 .6zM337.2 248.7l.5 .5-.2 .1zM337.2 248.7l.2-.2 .3 .7zM337.4 248.5l.5 .5-.2 .2zM337.4 248.5l.6 .3-.1 .2zM337.4 248.5l.1-.1 .5 .4zM337.4 245.8l-.3 .7-.1-.1zM337.4 245.8l.2 .1-.5 .6zM337.5 248.4l-.1 .1z"/>
<path d="M337.5 248.4l.6 .3-.1 .1zM337.5 248.4h.7l-.1 .3zM337.6 245.9l-.3 .6h-.2zM337.6 245.9l.1 .2-.4 .4zM337.3 246.5l.4-.4-.3 .6zM337.7 246.1l.2 .1-.5 .5zM337.4 246.7l.5-.5 .2 .2zM337.4 246.7l.7-.3-.6 .4zM337.5 246.8l.6-.4 .1 .2zM337.5 246.8l.7-.2-.6 .3zM337.6 246.9l.6-.3v.2zM338.2 248.4l-.1 .3z"/>
<path d="M338.2 248.4v.1zM337.6 246.9l.6-.1-.5 .3zM337.7 247.1l.5-.3 .1 .2zM337.7 247.1l.6-.1zM337.7 247.1l.6-.1 .1 .2zM337.6 247.2l.7 .7zM335.2 247.9l2.4-.7 .7 .7zM338.4 247.8l-.1 .1zM338.4 247.6l-.1 .3zM337.7 247.1l.7 .1zM337.7 247.2h.7v.2zM337.6 247.2l.8 .2z"/>
<path d="M337.6 247.2l.8 .2v.2zM337.6 247.2l.8 .4zM337.6 247.2l.8 .4-.1 .3z"/>
</g>
<g fill="none" stroke="#000" stroke-width=".2">
<path d="M283.1 8.2h101.2v43.7h-101.2zM283.1 11.3h101.2M283.1 15.8h101.2M292.5 11.3v40.6M299.9 11.3v40.6M351.5 11.3v40.6M367.9 11.3v40.6M283.1 22.4h101.2M283.1 28.9h101.2M283.1 32.2h101.2M283.1 38.8h101.2M283.1 45.4h101.2"/>
<path d="M230.7 74.1h19.2M230.7 68h17M232.2 65h1l-.5 3zM232.7 62.1v5.9M232.7 74.1v6M232.7 74.1l.5 3h-1zM248.7 62.3l3-.5v1zM248.7 60.3v6.6M251.2 73.5l-6.2 11.1h-3.6M251.2 73.5l-1 2.8-.9-.5zM251.8 74.1h.8M262.6 62.3h-13.9"/>
<path d="M281.1 62.3h16.9M289.7 75l-11.3 16.5h-3.5M289.7 75l-1.2 2.7-.8-.5zM295.1 61.8l2.9 .5-2.9 .5zM298 60.3v6.6M299.1 68h13.9M311 68v22.8M311 68l.5 3h-1zM311 94.4v22.9M290.9 117.6l2.4-1.8-1.7 2.5zM293.3 115.8l-6.8 6.9h-3.6M299.1 117.3h13.9"/>
<path d="M310.5 114.3h1l-.5 3zM162.7 131h7.4M167.2 130.5l2.9 .5-2.9 .5zM170.1 129v42.7M175.5 131l2.9-.5v1zM175.5 131h5.9M175.5 129v18M196.8 133.6h-2.4l-17 14.8M260.6 138.6h2.4l17.6 10.2M55.1 142.7h11.3M57.1 142.7v25.2M57.1 142.7l.5 2.9h-1z"/>
<path d="M127.8 150.1h44.6M129.8 150.1l.5 2.9h-1zM129.8 150.1v22.2M173.9 150.1h3.1M175.5 148.5v3.1M175.5 153.1v14.2M178.5 150.1h1.6M178.6 146.7l.6 .8-1.8 .9zM217.9 146.3h-3.5l-33.8 19.5M218 157.3h-3.5l-42.6 24.6M257 151.7h2.3l21.1 15.8M278.2 150.1h1.6"/>
<path d="M279.1 147.4l1.5 1.4-1.9-.6zM281.3 150.1h3.1M282.8 145.4v1.6M282.8 148.5v3.1M282.8 153.1v1.6M282.8 156.9v2.1M282.8 159.5v1M311.9 150.1l.5 2.9h-1zM311.9 150.1v18.3M313.9 150.1h-28M57.1 170.9v25.2M129.8 175.4v13.3"/>
<path d="M136.1 173.1h32.7M138.1 169.4v19.3M138.1 173.1l.5 2.9h-1zM150.2 180h1l-.5 2.9zM150.7 177.5v5.4M169.4 173.1h2.1M170.1 172.4v1.4M170.1 174.5v3.3M170.1 178.8v1.4M172.8 167.3h1.7M172.9 173.1h1.3M175.5 167.4v18.2"/>
<path d="M176.2 167.3h3.4M177.9 162.2v1.7M177.9 165.6v3.4M177.9 170.7v1.8M177.9 173.5v15.1M180.6 165.8l2.3-1.9 .5 .8zM181.4 167.3h40.6M220 167.3v9.2M220 179.5v9.2M220 167.3l.5 3h-1zM231.8 169.4h47.6M233.8 169.4v10.5"/>
<path d="M233.8 169.4l.5 2.9h-1zM279.1 165.9l1.3 1.6-1.9-.8zM281.1 169.4h4.5M282.8 161v4.2M282.8 165.7v1.1M282.8 167.3v4.1M282.8 171.9v1M282.8 173.4v4M282.8 177.9v1M282.8 179.4v2M286.4 169.4h1.4M288.5 169.4h2.8"/>
<path d="M311.9 171.4v17.3M55.1 196.1h11.3M56.6 193.1h1l-.5 3zM127.8 188.7h44.6M129.3 185.7h1l-.5 3zM137.6 185.7h1l-.5 3zM140.1 196.1h20.3M141.6 185.7h1l-.5 3zM142.1 182.8v5.9M142.1 196.1v5.9M142.1 196.1l.5 2.9h-1zM148.8 182.9h18.6"/>
<path d="M150.7 188.7v5.9M150.7 188.7l.5 2.9h-1zM160.3 197.1v21.7M168.8 182.9h2M170.1 181.6v2.7M170.1 185.7v1.3M171.5 182.9h.7M171.9 181.9l2.3-1.9 .5 .8zM173.9 188.7h3.1M175.5 187.2v3M175.5 191.8v31M177.9 188.7v17.7"/>
<path d="M183.5 186.2h1.7M186.9 186.2h3.4M188.6 188.7h-10.1M188.6 181.1v1.7M188.6 184.5v3.4M188.6 189.6v1.8M188.6 192.4v19.8M188.7 188.7h10.4M200.6 188.7h2.2M202.1 186.2h-10.1M202.2 194.3v28.5M202.2 184.1v1.5"/>
<path d="M202.2 187.2v3M202.2 191.8v1.5M202.2 186.2h13.6M213.3 183.3h1l-.5 2.9zM213.8 180.3v5.9M213.8 188.7v9.6M213.8 188.7l.5 2.9h-1zM219.5 185.7h1l-.5 3zM222 188.7h-18.5M233.3 185.7h1l-.5 3zM233.8 182.9v5.8M241.3 186.2h14.8"/>
<path d="M242.8 183.3h1l-.5 2.9zM243.3 180.3v5.9M243.3 188.7v9.9M243.3 188.7l.5 2.9h-1zM252.5 188.7h-20.7M254.3 188.7h3.4M254.7 196.1h52.5M256.1 184.1v1.5M256.1 187.2v3M256.1 191.8v1.5M256.1 194.3v20M256.2 186.2h10"/>
<path d="M259.2 188.7h10.4M268 186.2h4.5M269.7 181.1v1.7M269.7 184.5v3.4M269.7 189.6v1.8M269.7 192.4v11.4M269.7 188.7h10.1M273.2 186.2h1.4M275.3 186.2h2.8M281.3 188.7h3.1M282.8 184.1v1.5M282.8 187.2v3"/>
<path d="M282.8 191.8v1.5M282.8 194.3v20M285.9 188.7h28M298 197.1v11.6M304.8 185.7h1l-.5 3zM305.3 182.8v5.9M305.3 196.1v5.9M305.3 196.1l.5 2.9h-1zM311.4 185.7h1l-.5 3zM156.1 216.8h19.4M160.3 216.8l2.9-.5v1zM169.5 204.4h6"/>
<path d="M172.5 216.3l3 .5-3 .5zM172.5 204l3 .4-3 .5zM175.5 210.2l2.9-.5v1zM175.5 210.2h3.4M177.9 204.4l3-.4v.9zM177.9 204.4h26.4M183.8 210.2h4.8M185.7 209.7l2.9 .5-2.9 .5zM256.1 212.3l3-.5v1zM256.1 212.3h10.2M269.7 201.8l2.9-.5v1zM269.7 201.8h3.5"/>
<path d="M272.7 212.3h10.1M278 201.8h4.8M279.9 201.3l2.9 .5-2.9 .5zM279.9 211.8l2.9 .5-2.9 .5zM282.8 206.7l3-.5v1zM282.8 206.7h19.9M295.1 206.2l2.9 .5-2.9 .5zM175.5 220.8l2.9-.5v1zM175.5 220.8h10.1M192 220.8h10.2M199.2 220.3l3 .5-3 .5zM224.1 258.4h53.4v12.8h-53.4z"/>
<path d="M224.5 258.8h52.6v12h-52.6zM364.5 247.4h1M365.8 247.4h.6M366.6 247.4h2.1M367.6 244.3v1M367.6 245.5v.6M367.6 246.3v2.1M367.6 248.6v.6M367.6 249.4v1M368.9 247.4h.5M369.7 247.4h1M373.7 247.4h1.1"/>
<path d="M375.1 247.4h.6M376 247.4h2.2M378.5 247.4h.6M379.3 247.4h1.2M229.5 263.3h8.2M247.6 264.7h5.3M264.2 263.7h6.6"/>
</g>
<circle cx="324.3" cy="247.9" r=".16" fill="#000"/>
<g font-size="3.4">
<text x="340.5" y="255.1">DROPLET II</text>
<text x="336.8" y="258.8">X-Y-Z ADAPTOR</text>
<text x="348.9" y="266">7819-030-0300</text>
</g>
<g font-size="2.8">
<text x="79.5" y="7.6">4</text>
<text x="169.9" y="7.6">3</text>
<text x="260.3" y="7.6">2</text>
<text x="326.2" y="10.8">REVISIONS</text>
<text x="350.7" y="7.6">1</text>
<text x="53.2" y="16.6">NOTES:</text>
<text x="53.2" y="19.7">1 .</text>
<text x="58.6" y="22.8">ASME Y14.5, DIMENSIONS AND TOLERANCES.</text>
<text x="58.6" y="19.7">APPLICABLE STANDARDS / SPECIFICATIONS:</text>
<text x="295.3" y="20.1">A</text>
<text x="318.3" y="20.1">RELEASED</text>
<text x="355.1" y="21.7">5/18/16</text>
<text x="356.4" y="18.4">CHP</text>
<text x="371.5" y="21.7">5/18/16</text>
<text x="372.9" y="18.4">CHP</text>
<text x="58.6" y="25.9">ASME Y14.38, ABBREVIATIONS.</text>
<text x="58.6" y="29">ASME B1.1 &amp; B1.13M: THREAD DEFINITIONS.</text>
<text x="295.3" y="26.6">B</text>
<text x="300.9" y="25">6x .1875 x 100 THRU WAS .242 THRU.</text>
<text x="306.9" y="28.3">4x .25 THRU WAS .242 THRU.</text>
<text x="352.6" y="26.6">CHP 7/8/16</text>
<text x="369" y="26.6">CHP 7/8/16</text>
<text x="44.8" y="35.9">D</text>
<text x="54" y="35.9">2 . UNLESS OTHERWISE SPECIFIED, ALL FILLETS, WHETHER</text>
<text x="58.6" y="32.3">ALL DIAMETERS SHOWN CONCENTRIC SHALL BE WITHIN .010” TIR.</text>
<text x="295.2" y="31.6">C</text>
<text x="316.6" y="31.6">REDESIGNED</text>
<text x="352.6" y="31.6">CHP 9/5/16</text>
<text x="356.4" y="34.8">CHP</text>
<text x="369" y="31.6">CHP 9/5/16</text>
<text x="372.9" y="34.8">CHP</text>
<text x="385" y="35.9">D</text>
<text x="58.6" y="39">DRAWN OR NOT, ARE TO BE .005” MAXIMUM (FOR TOOL RADII).</text>
<text x="295.2" y="36.5">D</text>
<text x="302.1" y="41.4">REMOVED ARC FOR ADJUSTMENT</text>
<text x="316.6" y="36.5">REDESIGNED</text>
<text x="354.3" y="38.1">11/17/16</text>
<text x="356.4" y="41.4">CHP</text>
<text x="370.8" y="38.1">11/17/16</text>
<text x="372.9" y="41.4">CHP</text>
<text x="58.6" y="42.1">REMOVE SHARP OR HANGING BURRS.</text>
<text x="295.3" y="43.1">E</text>
<text x="310.4" y="44.7">OF CIRCULAR MIRROR</text>
<text x="355.1" y="44.7">12/9/16</text>
<text x="371.5" y="44.7">12/9/16</text>
<text x="53.3" y="48.2">3 .</text>
<text x="59.5" y="48.2">(MACHINE FROM McMASTER 8982K17 (1 FT))</text>
<text x="295.3" y="49.7">F</text>
<text x="303.1" y="49.7">MOVED TWO HOLES: .40 WAS .50.</text>
<text x="354.3" y="51.3">02/07/17</text>
<text x="356.4" y="48">CHP</text>
<text x="370.8" y="51.3">02/07/17</text>
<text x="372.9" y="48">CHP</text>
<text x="263.1" y="63">(1.50) STOCK</text>
<text x="223.9" y="71.8">(.188) STOCK</text>
<text x="223" y="85.3">(R.15) STOCK</text>
<text x="264.9" y="94.3">STOCK</text>
<text x="265.8" y="90.7">(R.15)</text>
<text x="302.3" y="93.3">(1.50) STOCK</text>
<text x="44.8" y="105.8">C</text>
<text x="385" y="105.8">C</text>
<text x="272.9" y="125.5">STOCK</text>
<text x="273.8" y="121.9">(R.15)</text>
<text x="148.6" y="132">.162 ±.012</text>
<text x="197.3" y="134.4">Ø.190-32 UNF - 3B ↧ THRU (3)</text>
<text x="220.7" y="139.4">Ø.190-32 UNF - 3B ↧ THRU (3)</text>
<text x="49.6" y="170.3">1.625 ±.030</text>
<text x="131.3" y="168.9">.475 ±.012</text>
<text x="308.5" y="170.9">1.175</text>
<text x="44.9" y="175.6">B</text>
<text x="126.3" y="174.8">1.175</text>
<text x="144" y="177">.175 ±.012</text>
<text x="218.1" y="179">.65</text>
<text x="385.1" y="175.6">B</text>
<text x="226.9" y="182.4">.588 ±.012</text>
<text x="135.3" y="193.3">.225 ±.020</text>
<text x="298.4" y="193.3">.225 ±.020</text>
<text x="207" y="200.8">.075 ±.012</text>
<text x="234.8" y="201.1">.075 ±.012</text>
<text x="273.7" y="202.8">.40</text>
<text x="204.9" y="205.4">.075 ±.012</text>
<text x="303.2" y="207.7">.463 ±.020</text>
<text x="179.5" y="211.2">.40</text>
<text x="266.8" y="213.3">.813</text>
<text x="142" y="217.8">.463 ±.020</text>
<text x="186.1" y="221.8">.813</text>
<text x="44.9" y="245.4">A</text>
<text x="249.4" y="245.3">35.6 g</text>
<text x="385.1" y="245.4">A</text>
<text x="287.4" y="248.6">CHP</text>
<text x="300.1" y="248.6">3/1/2016</text>
<text x="316.2" y="265.7">C</text>
<text x="380.2" y="265.8">F</text>
<text x="79.5" y="273.8">4</text>
<text x="169.9" y="273.8">3</text>
<text x="260.3" y="273.8">2</text>
<text x="324" y="270.7">2:1</text>
<text x="350.7" y="273.8">1</text>
<text x="368.2" y="270.6">1</text>
<text x="372" y="270.6">OF</text>
<text x="378.6" y="270.7">1</text>
</g>
<g font-size="2.6">
<text x="218.4" y="147.2">⌀.19 THRU (2)</text>
<text x="237.8" y="152.6">⌀.19 THRU (2)</text>
<text x="218.5" y="158.2">⌀.125 THRU (2)</text>
</g>
<g font-size="2.2">
<text x="177.4" y="262.7">AND IS CONSIDERED CONFIDENTIAL.</text>
<text x="180.2" y="260.2">THIS DRAWING IS PROPRIETARY</text>
</g>
<g font-size="2">
<text x="284.9" y="14.3">ZONE</text>
<text x="294" y="14.3">REV</text>
<text x="318.6" y="14.3">DESCRIPTION</text>
<text x="353.5" y="14.3">REVISED BY</text>
<text x="372.6" y="14.3">APPRD</text>
<text x="225.2" y="244.4">WEIGHT:</text>
<text x="280.7" y="244.7">APPROVALS</text>
<text x="302.7" y="244.7">DATE</text>
<text x="344.3" y="245.7">HANOVER</text>
<text x="181.3" y="250.5">1</text>
<text x="187.7" y="250.5">1</text>
<text x="192.7" y="250.5">7819-030-0010</text>
<text x="225.2" y="248.5">MATERIAL:</text>
<text x="249.7" y="249.3">A96061</text>
<text x="340.6" y="247.7">NEW HAMPSHIRE</text>
<text x="346.6" y="249.6">03755</text>
<text x="179.1" y="253.4">NEXT FINAL</text>
<text x="193.9" y="253.4">NEXT ASSY</text>
<text x="211.3" y="253.4">USED ON</text>
<text x="225.1" y="252.6">SPECIFICATION</text>
<text x="245" y="252.6">SIZE / TYPE</text>
<text x="262.8" y="252.6">CONDITION</text>
<text x="262.9" y="256.1">T6 OR T651</text>
<text x="315.1" y="252.7">TITLE</text>
<text x="315.2" y="262.6">SIZE CAGE CODE</text>
<text x="342" y="262.7">DWG. NO.</text>
<text x="379.4" y="262.8">REV.</text>
<text x="314.7" y="268.8">SCALE</text>
<text x="330.6" y="268.8">SIMILAR TO:</text>
<text x="357.4" y="268.8">SHEET</text>
</g>
<g font-size="1.8">
<text x="277.7" y="247.1">DRWN</text>
<text x="277.7" y="251.4">CHK'D</text>
<text x="277.7" y="255.7">ENGR</text>
<text x="277.7" y="260">MFG</text>
<text x="277.7" y="264.3">QA</text>
<text x="277.7" y="268.4">ISS</text>
</g>
<g font-size="1.6">
<text x="173.6" y="254.8">DASH</text>
<text x="173.6" y="253">PART</text>
<text x="174.4" y="256.6">NO.</text>
<text x="179.2" y="256.3">QTY PER ASSY</text>
<text x="199.7" y="256.4">APPLICATION</text>
<text x="226.4" y="260.6">UNLESS OTHERWISE SPECIFIED DIMENSIONS ARE IN INCHES,</text>
<text x="229.4" y="263">DECIMALS</text>
<text x="243.4" y="262.4">TOLERANCES ARE:</text>
<text x="264.2" y="263.4">ANGLES</text>
<text x="177.1" y="268.7">WITHOUT WRITTEN PERMISSION FROM CREARE.</text>
<text x="184.6" y="266.6">NO REPRODUCTION MAY BE MADE</text>
<text x="229.7" y="268.5">.XXX±.004</text>
<text x="230.3" y="266.7">.XX±.012</text>
<text x="230.8" y="264.8">.X±.040</text>
<text x="247.6" y="264.4">FINISH</text>
<text x="248.3" y="266.9">63</text>
<text x="264.1" y="268.8">X.XX°±1°</text>
<text x="264.7" y="267">X.X°±3°</text>
<text x="265" y="265.2">X°±10°</text>
<text x="228.5" y="270.3">.XXXX±.0008</text>
</g>
<text font-size="1.1" x="364.9" y="243.6">THIRD ANGLE PROJECTION</text>
</svg>
